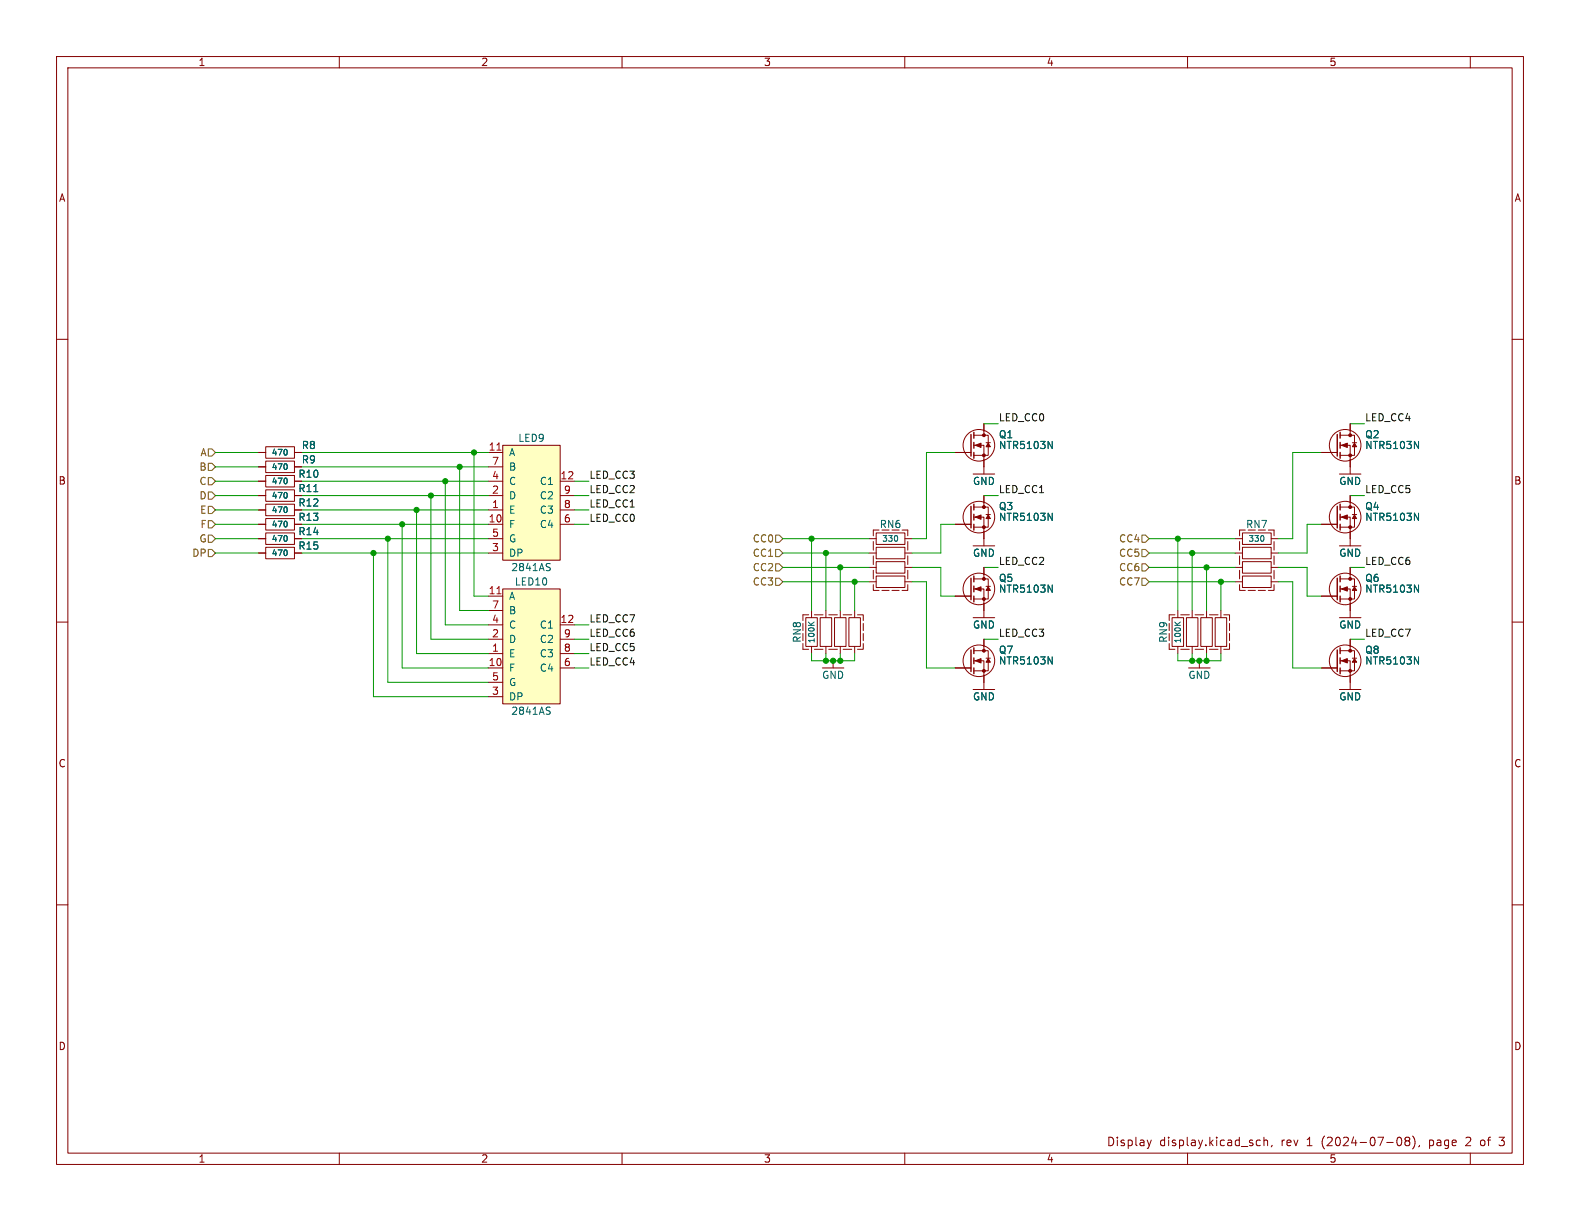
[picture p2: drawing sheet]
<svg xmlns="http://www.w3.org/2000/svg" width="279mm" height="216mm" viewBox="0 0 279 216" stroke-linecap="round" stroke-linejoin="round" font-family="sans-serif">
<g fill="none" stroke="#840000" stroke-width=".18">
<path d="M10 10h259.4v195.9h-259.4zM12 12h255.4v191.9h-255.4zM60 10v2M110 10v2M160 10v2M210 10v2M260 10v2M10 60h2M267.4 60h2M47 79h5.1v2h-5.1zM45.7 80h1.3M52.1 80h1.2"/>
<path d="M236.9 96.5h3.8M238.8 95.3v1.2M10 110h2M142 113.8v1h1M142.5 109.2h2v5.1h-2zM143 108.7h-1v1M143.5 108v1.2M143.5 114.3v1.3M144 114.8h1.5M144 108.7h1.5M145 109.2h2.1v5.1h-2.1zM145.4 118.1h3.8"/>
<path d="M146 108v1.2M146 114.3v1.3M146.6 114.8h1.5M146.6 108.7h1.5M147.3 116.8v1.3M147.6 109.2h2v5.1h-2zM148.6 108v1.2M148.6 114.3v1.3M149.1 114.8h1.5M149.1 108.7h1.5M150.1 109.2h2v5.1h-2zM151.1 108v1.2"/>
<path d="M151.1 114.3v1.3M151.6 108.7h1.1v1M152.7 113.8v1h-1.1M152.7 110.2v1.3M152.7 112v1.3M168.9 118.1h2.8M172.1 109.2h3.8M172.2 116.8h1.8v5.1M172.2 115.1h2.6v3.5h-2.6M174 108v1.2M174 113v2.1M174.4 116.4h.7"/>
<path d="M267.4 110h2M172.1 121.9h3.8M10 160h2M267.4 160h2M60 203.9v2M110 203.9v2M160 203.9v2M202.9 201.6l.3 1M203.2 202.6l-.1 .3M203.6 201.6l-.4 1M210 203.9v2M222.4 201.6l.5 .1"/>
<path d="M222.9 202.5l-.5 .1M223.5 201.7l.2-.1 .4 .1 .1 .9M223.5 201.1v1.5M224.9 202.5l-.1 .3M247.2 201.2l.2-.1a.81 .81 0 0 1 .6 .6 .81 .81 0 0 1-.3 .8l-.3 .1-.2-.2M248.7 201.7l-.3 .3v.3l.3 .3 .5-.1 .1-.2-.1-.4-.2-.2M248.7 201.7l-.3-.3 .3-.3 .5 .1 .1 .2-.3 .3M248.7 201.7h.3M249.8 200.9a1.72 1.72 0 0 1 0 2.3M251 202.5l-.1 .3M260 203.9v2M261.9 201.7l-.1 .2v.4l.1 .2"/>
<path d="M265.1 202.4l.2 .2h.4M265.1 201.1h.9"/>
<circle cx="173.1" cy="116.8" r="2.79"/>
</g>
<path d="M50.7 79.6v.7M143 110l.5 .6M144 110l-.6 .4M185.3 116.1l.8 1.3v-1.3" fill="none" stroke="#006464" stroke-width=".18"/>
<path d="M171.7 114.9v3.8M172.2 114.6v1M172.2 116.3v1M172.2 118.1v1" fill="none" stroke="#840000" stroke-width=".25"/>
<g fill="#840000" stroke="#840000" stroke-width=".18">
<path d="M172.5 116.8l1-.3v.7z"/>
<path d="M174.8 116.5l.3 .6h-.7z"/>
<circle cx="174" cy="118.6" r=".25"/>
<circle cx="174" cy="115.1" r=".25"/>
</g>
<path d="M88.9 104.1h10.2v20.4h-10.2z" fill="#ffffc2"/>
<g fill="none" stroke="#840000" stroke-width=".18">
<path d="M45.7 92.7h1.3M45.7 90.2h1.3M45.7 82.6h1.3M45.7 87.6h1.3M45.7 85.1h1.3M45.7 95.3h1.3M45.7 97.8h1.3M47 89.2h5.1v2h-5.1zM47 81.5h5.1v2.1h-5.1zM47 86.6h5.1v2h-5.1zM47 84.1h5.1v2h-5.1zM47 91.7h5.1v2h-5.1z"/>
<path d="M47 94.2h5.1v2.1h-5.1zM47 96.8h5.1v2h-5.1zM52.1 92.7h1.2M52.1 90.2h1.2M52.1 82.6h1.2M52.1 87.6h1.2M52.1 85.1h1.2M52.1 95.3h1.2M52.1 97.8h1.2M168.9 92.7h2.8M172.1 96.5h3.8M172.2 91.4h1.8v5.1"/>
<path d="M172.2 89.7h2.6v3.5h-2.6M174 87.6v2.1M174.4 91h.7M218.4 95.3h1.3M218.4 97.8h1.3M219.2 95.8v1.5M219.2 98.3v1.5M219.7 99.3h5.1v2h-5.1zM219.7 96.8h5.1v2h-5.1zM219.7 94.2h5.1v2.1h-5.1zM220.2 93.7h-1v1M224.3 93.7h1v1"/>
<path d="M224.8 95.3h1.3M224.8 97.8h1.3M225.3 95.8v1.5M225.3 98.3v1.5M86.4 115.6h2.5M86.4 118.1h2.5M86.4 105.4h2.5M86.4 110.5h2.5M86.4 113h2.5M86.4 108h2.5M88.9 104.1h10.2v20.4h-10.2zM99.1 115.6h2.5"/>
<path d="M99.1 118.1h2.5M99.1 110.5h2.5M99.1 113h2.5M168.9 105.4h2.8M172.2 104.1h1.8v3.9M172.2 102.4h2.6v3.5h-2.6M174 100.3v2.1M174.4 103.7h.7M206.8 113.8v1h1M207.3 109.2h2v5.1h-2zM207.8 108.7h-1v1M208.3 108v1.2"/>
<path d="M208.3 114.3v1.3M208.8 114.8h1.5M208.8 108.7h1.5M209.8 109.2h2v5.1h-2zM210.2 118.1h3.8M210.8 108v1.2M210.8 114.3v1.3M211.3 114.8h1.6M211.3 108.7h1.6M212.1 116.8v1.3M212.3 109.2h2.1v5.1h-2.1zM213.4 108v1.2"/>
<path d="M213.4 114.3v1.3M213.9 114.8h1.5M213.9 108.7h1.5M214.9 109.2h2v5.1h-2zM215.9 108v1.2M215.9 114.3v1.3M216.4 108.7h1v1M217.4 113.8v1h-1M217.4 110.2v1.3M217.4 112v1.3M218.4 100.3h1.3M218.4 102.9h1.3"/>
<path d="M219.2 103.4v1h1M219.2 100.8v1.6M219.7 101.9h5.1v2h-5.1zM220.7 104.4h1.3M222.5 104.4h1.3M224.8 100.3h1.3M224.8 102.9h1.3M225.3 103.4v1h-1M225.3 100.8v1.6M86.4 123.2h2.5M86.4 120.7h2.5M236.9 121.9h3.8"/>
<path d="M238.8 120.7v1.2"/>
<circle cx="173.1" cy="91.4" r="2.79"/>
<circle cx="173.1" cy="104.1" r="2.79"/>
</g>
<path d="M87.9 105h.7" fill="none" stroke="#a90000" stroke-width=".18"/>
<g fill="none" stroke="#006464" stroke-width=".18">
<path d="M50.7 89.8v.6M50.7 82.2v.6M50.7 84.7v.7M50.7 87.3v.6M50.7 92.3v.7M50.7 94.9v.6M50.7 97.4v.7M55.5 86.9h.7M185.3 90.7l.8 1.3v-1.3M223.5 94.9v.6M185.3 103.4l.8 1.3v-1.3M207.7 110l.6 .6"/>
<path d="M208.7 110l-.5 .4M97.1 125.7l.2 .2-.2 .4M97.1 125l.2 .1"/>
</g>
<path d="M171.7 89.5v3.8M172.2 89.2v1M172.2 90.9v1M172.2 92.7v1M171.7 102.2v3.8M172.2 101.9v1M172.2 103.6v1M172.2 105.4v1" fill="none" stroke="#840000" stroke-width=".25"/>
<g fill="#840000" stroke="#840000" stroke-width=".18">
<path d="M172.5 104.1l1-.3v.7z"/>
<path d="M174.8 103.8l.3 .6h-.7z"/>
<path d="M172.5 91.4l1-.3v.7z"/>
<path d="M174.8 91.1l.3 .6h-.7z"/>
<circle cx="174" cy="105.9" r=".25"/>
<circle cx="174" cy="102.4" r=".25"/>
<circle cx="174" cy="93.2" r=".25"/>
<circle cx="174" cy="89.7" r=".25"/>
</g>
<path d="M88.9 78.7h10.2v20.4h-10.2z" fill="#ffffc2"/>
<g fill="none" stroke="#840000" stroke-width=".18">
<path d="M88.9 78.7h10.2v20.4h-10.2zM172.2 78.7h1.8v5.1M172.2 77h2.6v3.5h-2.6M174 74.9v2.1M174.4 78.3h.7M237 78.7h1.8v5.1M237 77h2.5v3.5h-2.5M238.8 74.9v2.1M239.1 78.3h.8M45.7 90.2h1.3M45.7 92.7h1.3M45.7 80h1.3"/>
<path d="M45.7 85.1h1.3M45.7 87.6h1.3M45.7 97.8h1.3M45.7 95.3h1.3M45.7 82.6h1.3M52.1 90.2h1.2M52.1 92.7h1.2M52.1 80h1.2M52.1 85.1h1.2M52.1 87.6h1.2M52.1 97.8h1.2M52.1 95.3h1.2"/>
<path d="M52.1 82.6h1.2M86.4 90.2h2.5M86.4 92.7h2.5M86.4 80h2.5M86.4 85.1h2.5M86.4 87.6h2.5M86.4 97.8h2.5M86.4 95.3h2.5M86.4 82.6h2.5M99.1 90.2h2.5M99.1 92.7h2.5M99.1 85.1h2.5"/>
<path d="M99.1 87.6h2.5M153.7 97.8h1.2M153.7 95.3h1.2M154.4 95.8v1.5M154.4 98.3v1.5M154.9 99.3h5.1v2h-5.1zM154.9 96.8h5.1v2h-5.1zM154.9 94.2h5.1v2.1h-5.1zM155.4 93.7h-1v1M159.5 93.7h1v1M160 97.8h1.3M160 95.3h1.3"/>
<path d="M160.5 95.8v1.5M160.5 98.3v1.5M168.9 92.7h2.8M168.9 80h2.8M172.1 83.8h3.8M174 87.6v1.3M174 94v1.3M233.7 92.7h2.8M233.7 80h2.8M236.9 83.8h3.8M237 91.4h1.8v3.9M237 89.7h2.5v3.5h-2.5"/>
<path d="M238.8 87.6v2.1M239.1 91h.8M153.7 100.3h1.2M153.7 102.9h1.2M154.4 103.4v1h1M154.4 100.8v1.6M154.9 101.9h5.1v2h-5.1zM156 104.4h1.2M157.7 104.4h1.3M160 100.3h1.3M160 102.9h1.3M160.5 103.4v1h-1"/>
<path d="M160.5 100.8v1.6M168.9 105.4h2.8M168.9 118.1h2.8M174 100.3v1.3M174 106.7v1.3M174 113v1.3M174 119.4v1.3M233.7 105.4h2.8M233.7 118.1h2.8M236.9 109.2h3.8M237 104.1h1.8v5.1M237 102.4h2.5v3.5h-2.5"/>
<path d="M237 116.8h1.8v3.9M237 115.1h2.5v3.5h-2.5M238.8 100.3v2.1M238.8 113v2.1M239.1 103.7h.8M239.1 116.4h.8"/>
<circle cx="173.1" cy="78.7" r="2.79"/>
<circle cx="237.9" cy="78.7" r="2.79"/>
<circle cx="237.9" cy="91.4" r="2.79"/>
<circle cx="237.9" cy="116.8" r="2.79"/>
<circle cx="237.9" cy="104.1" r="2.79"/>
</g>
<path d="M87.9 79.6h.7" fill="none" stroke="#a90000" stroke-width=".18"/>
<g fill="none" stroke="#006464" stroke-width=".18">
<path d="M50.7 79.6v.7M185.3 78l.8 1.3v-1.3M250.1 78l.7 1.3v-1.3M50.7 97.4v.7M50.7 82.2v.6M50.7 84.7v.7M50.7 87.3v.6M50.7 89.8v.6M50.7 92.3v.7M50.7 94.9v.6M55.5 86.9h.7M97.1 99.6l.2 .1"/>
<path d="M158.7 94.9v.6M185.3 90.7l.8 1.3v-1.3M250.1 90.7l.7 1.3v-1.3M97.1 100.3l.2 .2-.2 .4M185.3 103.4l.8 1.3v-1.3M185.3 116.1l.8 1.3v-1.3M250.1 103.4l.7 1.3v-1.3M250.1 116.1l.7 1.3v-1.3"/>
</g>
<g fill="none" stroke="#840000" stroke-width=".25">
<path d="M171.7 76.8v3.8M172.2 76.5v1M172.2 78.2v1M236.5 76.8v3.8M237 76.5v1M237 78.2v1M172.2 80v1M236.5 89.5v3.8M237 80v1M237 89.2v1M237 90.9v1M237 92.7v1"/>
<path d="M236.5 102.2v3.8M236.5 114.9v3.8M237 101.9v1M237 103.6v1M237 105.4v1M237 114.6v1M237 116.3v1M237 118.1v1"/>
</g>
<g fill="#840000" stroke="#840000" stroke-width=".18">
<path d="M237.2 91.4l1.1-.3v.7z"/>
<path d="M239.5 91.1l.4 .6h-.8z"/>
<path d="M237.2 78.7l1.1-.3v.7z"/>
<path d="M239.5 78.4l.4 .6h-.8z"/>
<path d="M237.2 104.1l1.1-.3v.7z"/>
<path d="M239.5 103.8l.4 .6h-.8z"/>
<path d="M237.2 116.8l1.1-.3v.7z"/>
<path d="M239.5 116.5l.4 .6h-.8z"/>
<path d="M172.5 78.7l1-.3v.7z"/>
<path d="M174.8 78.4l.3 .6h-.7z"/>
<circle cx="238.8" cy="93.2" r=".25"/>
<circle cx="238.8" cy="89.7" r=".25"/>
<circle cx="238.8" cy="80.5" r=".25"/>
<circle cx="238.8" cy="77" r=".25"/>
<circle cx="238.8" cy="105.9" r=".25"/>
<circle cx="238.8" cy="102.4" r=".25"/>
<circle cx="238.8" cy="118.6" r=".25"/>
<circle cx="238.8" cy="115.1" r=".25"/>
<circle cx="174" cy="80.5" r=".25"/>
<circle cx="174" cy="77" r=".25"/>
</g>
<g fill="none" stroke="#725600" stroke-width=".18">
<path d="M36.8 79.4h.7l.6 .6-.6 .6h-.7zM36.8 97.2h.7l.6 .6-.6 .6h-.7zM36.8 84.5h.7l.6 .6-.6 .6h-.7zM36.8 81.9h.7l.6 .7-.6 .6h-.7zM36.8 94.6h.7l.6 .7-.6 .6h-.7zM36.8 92.1h.7l.6 .6-.6 .6h-.7zM36.8 87h.7l.6 .6-.6 .7h-.7zM36.8 89.5h.7l.6 .7-.6 .6h-.7zM137.2 99.7h.6l.6 .6-.6 .7h-.6zM137.2 97.2h.6l.6 .6-.6 .6h-.6zM137.2 94.6h.6l.6 .7-.6 .6h-.6zM201.9 97.2h.7l.6 .6-.6 .6h-.7z"/>
<path d="M201.9 94.6h.7l.6 .7-.6 .6h-.7zM201.9 99.7h.7l.6 .6-.6 .7h-.7zM137.2 102.2h.6l.6 .7-.6 .6h-.6zM201.9 102.2h.7l.6 .7-.6 .6h-.7z"/>
</g>
<g fill="none" stroke="#009600" stroke-width=".18">
<path d="M174 74.9h2.5M238.8 74.9h2.5M38.1 95.3h7.6M38.1 97.8h7.6M38.1 85.1h7.6M38.1 80h7.6M38.1 87.6h7.6M38.1 92.7h7.6M38.1 90.2h7.6M38.1 82.6h7.6M53.3 95.3h33.1M53.3 97.8h33.1"/>
<path d="M53.3 85.1h33.1M53.3 80h33.1M53.3 87.6h33.1M53.3 92.7h33.1M53.3 90.2h33.1M53.3 82.6h33.1M66 97.8v25.4h20.4M68.6 95.3v25.4h17.8M71.1 92.7v25.4h15.3M73.7 90.2v25.4h12.7M76.2 87.6v25.4h10.2M78.7 85.1v25.4h7.7"/>
<path d="M81.3 82.6v25.4h5.1M83.8 80v25.4h2.6M101.6 85.1h2.5M101.6 87.6h2.5M101.6 92.7h2.5M101.6 90.2h2.5M138.4 95.3h15.3M138.4 97.8h15.3M143.5 95.3v12.7M146 97.8v10.2M168.9 80h-5.1v15.3h-2.5M168.9 92.7h-2.5v5.1h-5.1"/>
<path d="M174 87.6h2.5M203.2 95.3h15.2M203.2 97.8h15.2M208.3 95.3v12.7M210.8 97.8v10.2M233.7 80h-5.1v15.3h-2.5M233.7 92.7h-2.6v5.1h-5M238.8 87.6h2.5M101.6 115.6h2.5M101.6 118.1h2.5M101.6 113h2.5M101.6 110.5h2.5"/>
<path d="M138.4 102.9h15.3M138.4 100.3h15.3M143.5 115.6v1.2h7.6v-1.2M146 115.6v1.2M148.6 100.3v7.7M148.6 115.6v1.2M151.1 102.9v5.1M161.3 102.9h2.5v15.2h5.1M161.3 100.3h5.1v5.1h2.5M174 100.3h2.5M174 113h2.5M203.2 102.9h15.2"/>
<path d="M203.2 100.3h15.2M208.3 115.6v1.2h7.6v-1.2M210.8 115.6v1.2M213.4 100.3v7.7M213.4 115.6v1.2M215.9 102.9v5.1M226.1 102.9h2.5v15.2h5.1M226.1 100.3h5v5.1h2.6M238.8 100.3h2.5M238.8 113h2.5"/>
</g>
<g fill="#009600" stroke="#009600" stroke-width=".18">
<circle cx="147.3" cy="116.8" r=".46"/>
<circle cx="148.6" cy="116.8" r=".46"/>
<circle cx="151.1" cy="102.9" r=".46"/>
<circle cx="76.2" cy="87.6" r=".46"/>
<circle cx="73.7" cy="90.2" r=".46"/>
<circle cx="71.1" cy="92.7" r=".46"/>
<circle cx="68.6" cy="95.3" r=".46"/>
<circle cx="66" cy="97.8" r=".46"/>
<circle cx="143.5" cy="95.3" r=".46"/>
<circle cx="146" cy="97.8" r=".46"/>
<circle cx="148.6" cy="100.3" r=".46"/>
<circle cx="78.7" cy="85.1" r=".46"/>
<circle cx="83.8" cy="80" r=".46"/>
<circle cx="81.3" cy="82.6" r=".46"/>
<circle cx="146" cy="116.8" r=".46"/>
<circle cx="208.3" cy="95.3" r=".46"/>
<circle cx="213.4" cy="116.8" r=".46"/>
<circle cx="210.8" cy="97.8" r=".46"/>
<circle cx="212.1" cy="116.8" r=".46"/>
<circle cx="210.8" cy="116.8" r=".46"/>
<circle cx="215.9" cy="102.9" r=".46"/>
<circle cx="213.4" cy="100.3" r=".46"/>
</g>
<g font-size="2.1" fill="#840000">
<text x="195.7" y="202.9">Display</text>
<text x="205" y="202.9">display.kicad_sch,</text>
<text x="226.6" y="202.9">rev</text>
<text x="231.3" y="202.9">1</text>
<text x="234" y="202.9">(2024-07-08),</text>
<text x="253.2" y="202.9">page</text>
<text x="259.8" y="202.9">2</text>
<text x="262.6" y="202.9">of</text>
<text x="266.1" y="202.9">3</text>
</g>
<g font-size="1.8" fill="#840000">
<text x="35" y="11.9">1</text>
<text x="85" y="11.9">2</text>
<text x="135" y="11.9">3</text>
<text x="185" y="11.9">4</text>
<text x="235" y="11.9">5</text>
<text x="10.3" y="35.9">A</text>
<text x="267.7" y="35.9">A</text>
<text x="10.3" y="85.9">B</text>
<text x="267.7" y="85.9">B</text>
<text x="10.3" y="135.9">C</text>
<text x="267.7" y="135.9">C</text>
<text x="10.3" y="185.9">D</text>
<text x="267.7" y="185.9">D</text>
<text x="35" y="205.8">1</text>
<text x="85" y="205.8">2</text>
<text x="135" y="205.8">3</text>
<text x="185" y="205.8">4</text>
<text x="235" y="205.8">5</text>
</g>
<g font-size="1.8" fill="#0f0f0f">
<text x="176.5" y="74.6">LED_CC0</text>
<text x="241.3" y="74.6">LED_CC4</text>
<text x="104.1" y="84.7">LED_CC3</text>
<text x="104.1" y="87.3">LED_CC2</text>
<text x="104.1" y="89.8">LED_CC1</text>
<text x="176.5" y="87.3">LED_CC1</text>
<text x="241.3" y="87.3">LED_CC5</text>
<text x="104.1" y="92.4">LED_CC0</text>
<text x="176.5" y="100">LED_CC2</text>
<text x="241.3" y="100">LED_CC6</text>
<text x="104.1" y="110.1">LED_CC7</text>
<text x="104.1" y="112.7">LED_CC6</text>
<text x="176.5" y="112.7">LED_CC3</text>
<text x="241.3" y="112.7">LED_CC7</text>
<text x="104.1" y="117.8">LED_CC4</text>
<text x="104.1" y="115.2">LED_CC5</text>
</g>
<g font-size="1.8" fill="#006464">
<text x="176.5" y="77.7">Q1</text>
<text x="241.3" y="77.7">Q2</text>
<text x="53.3" y="79.6">R8</text>
<text x="53.3" y="82.1">R9</text>
<text x="89.9" y="80.9">A</text>
<text x="89.9" y="83.4">B</text>
<text x="91.5" y="78.3">LED9</text>
<text x="176.5" y="79.6">NTR5103N</text>
<text x="241.3" y="79.6">NTR5103N</text>
<text x="52.7" y="89.8">R12</text>
<text x="52.7" y="87.2">R11</text>
<text x="52.7" y="84.7">R10</text>
<text x="89.9" y="88.5">D</text>
<text x="89.9" y="86">C</text>
<text x="95.4" y="86">C1</text>
<text x="95.4" y="88.5">C2</text>
<text x="172" y="86">GND</text>
<text x="236.7" y="86">GND</text>
<text x="52.7" y="92.3">R13</text>
<text x="52.7" y="94.8">R14</text>
<text x="89.9" y="91">E</text>
<text x="89.9" y="93.6">F</text>
<text x="95.4" y="93.6">C4</text>
<text x="95.4" y="91">C3</text>
<text x="155.5" y="93.6">RN6</text>
<text x="176.5" y="90.4">Q3</text>
<text x="176.5" y="92.3">NTR5103N</text>
<text x="220.2" y="93.6">RN7</text>
<text x="241.3" y="90.4">Q4</text>
<text x="241.3" y="92.3">NTR5103N</text>
<text x="52.7" y="97.4">R15</text>
<text x="89.9" y="98.7">DP</text>
<text x="89.9" y="96.1">G</text>
<text x="90.3" y="101.2">2841AS</text>
<text x="172" y="98.7">GND</text>
<text x="236.7" y="98.7">GND</text>
<text x="89.9" y="106.3">A</text>
<text x="90.9" y="103.7">LED10</text>
<text x="176.5" y="103.1">Q5</text>
<text x="176.5" y="105">NTR5103N</text>
<text x="241.3" y="103.1">Q6</text>
<text x="241.3" y="105">NTR5103N</text>
<text x="89.9" y="113.9">D</text>
<text x="89.9" y="111.4">C</text>
<text x="89.9" y="108.8">B</text>
<text x="95.4" y="111.4">C1</text>
<text x="95.4" y="113.9">C2</text>
<text x="141.8" y="113.8" transform="rotate(-90 141.8 113.8)">RN8</text>
<text x="172" y="111.4">GND</text>
<text x="206.6" y="113.8" transform="rotate(-90 206.6 113.8)">RN9</text>
<text x="236.7" y="111.4">GND</text>
<text x="89.9" y="116.4">E</text>
<text x="89.9" y="119">F</text>
<text x="95.4" y="119">C4</text>
<text x="95.4" y="116.4">C3</text>
<text x="176.5" y="115.8">Q7</text>
<text x="176.5" y="117.7">NTR5103N</text>
<text x="241.3" y="115.8">Q8</text>
<text x="241.3" y="117.7">NTR5103N</text>
<text x="89.9" y="124.1">DP</text>
<text x="89.9" y="121.5">G</text>
<text x="145.3" y="120.2">GND</text>
<text x="172" y="124.1">GND</text>
<text x="210.1" y="120.2">GND</text>
<text x="236.7" y="124.1">GND</text>
<text x="90.3" y="126.6">2841AS</text>
</g>
<g font-size="1.8" fill="#725600">
<text x="35.2" y="83.4">B</text>
<text x="35.3" y="80.9">A</text>
<text x="35.2" y="86">C</text>
<text x="35.2" y="88.5">D</text>
<text x="35.3" y="91">E</text>
<text x="35.3" y="93.6">F</text>
<text x="33.9" y="98.7">DP</text>
<text x="35.2" y="96.1">G</text>
<text x="133" y="101.2">CC2</text>
<text x="133" y="98.7">CC1</text>
<text x="133" y="96.1">CC0</text>
<text x="197.8" y="98.7">CC5</text>
<text x="197.8" y="96.1">CC4</text>
<text x="197.8" y="101.2">CC6</text>
<text x="133" y="103.7">CC3</text>
<text x="197.8" y="103.7">CC7</text>
</g>
<g font-size="1.8" fill="#a90000">
<text x="86.3" y="79.8">11</text>
<text x="86.9" y="82.3">7</text>
<text x="86.9" y="89.9">1</text>
<text x="86.9" y="87.4">2</text>
<text x="86.9" y="84.8">4</text>
<text x="99" y="84.8">12</text>
<text x="99.6" y="89.9">8</text>
<text x="99.6" y="87.4">9</text>
<text x="86.3" y="92.5">10</text>
<text x="86.9" y="95">5</text>
<text x="99.6" y="92.5">6</text>
<text x="86.9" y="97.5">3</text>
<text x="86.3" y="105.2">11</text>
<text x="86.9" y="107.7">7</text>
<text x="86.9" y="112.8">2</text>
<text x="86.9" y="110.2">4</text>
<text x="99" y="110.2">12</text>
<text x="99.6" y="112.8">9</text>
<text x="86.3" y="117.9">10</text>
<text x="86.9" y="115.3">1</text>
<text x="99.6" y="117.9">6</text>
<text x="99.6" y="115.3">8</text>
<text x="86.9" y="122.9">3</text>
<text x="86.9" y="120.4">5</text>
</g>
<g font-size="1.4" fill="#006464">
<text x="48" y="80.7">470</text>
<text x="48" y="83.3">470</text>
<text x="48" y="88.4">470</text>
<text x="48" y="85.8">470</text>
<text x="48" y="90.9">470</text>
<text x="48" y="93.4">470</text>
<text x="48" y="96">470</text>
<text x="155.9" y="96">330</text>
<text x="220.7" y="96">330</text>
<text x="48" y="98.5">470</text>
<text x="144.2" y="113.8" transform="rotate(-90 144.2 113.8)">100K</text>
<text x="209" y="113.8" transform="rotate(-90 209 113.8)">100K</text>
</g>
</svg>
